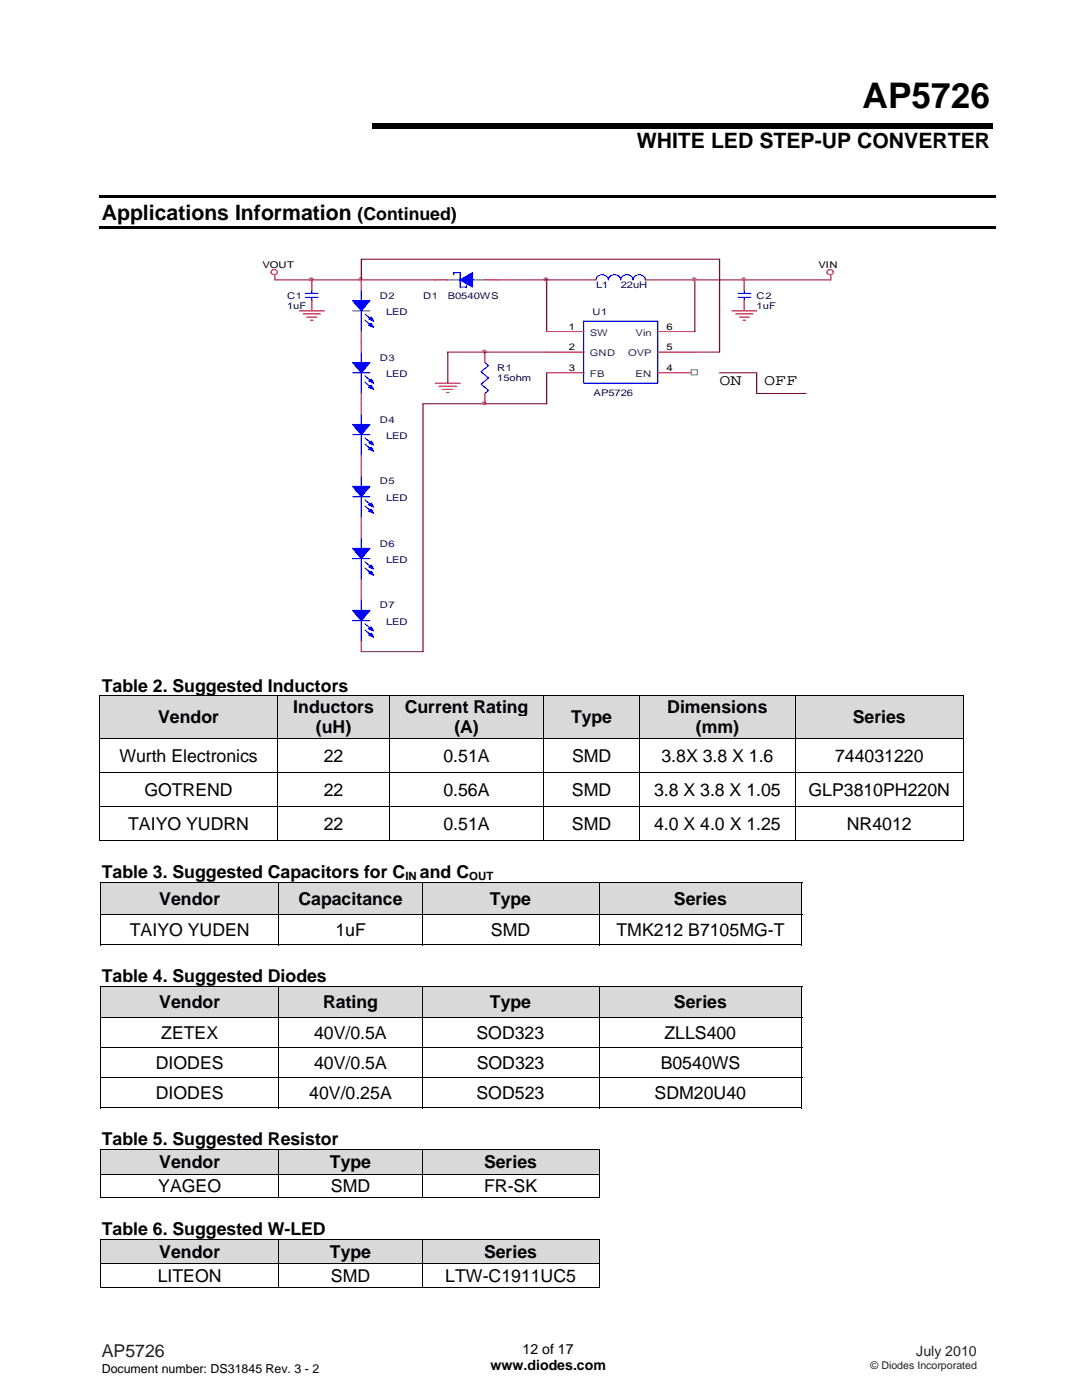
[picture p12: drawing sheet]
<svg xmlns="http://www.w3.org/2000/svg" width="216mm" height="279mm" viewBox="0 0 216 279" stroke-linecap="round" stroke-linejoin="round" font-family="sans-serif">
<path d="M19.8 39h178.8v.5h-178.8zM74.3 24.5h123.8v1.1h-123.8zM19.8 45.1h178.8v.5h-178.8z" fill="#000"/>
<path d="M54.8 55.9h7.4M72.1 51.7h71.5v18.6h-5M118.9 55.9h-9.8v10.3M128.8 55.9h9.8M148.5 55.9h17.3M96.7 70.3h-7.4v6.2M109.1 74.4v6.2h-24.7v49.4M143.6 74.4h7.4v4.1" fill="none" stroke="#800040" stroke-width=".23"/>
<g fill="none" stroke="#00f" stroke-width=".23">
<path d="M61 59.4h2.5M61 58.5h2.5M62.2 57.9v.6M62.2 59.4v.6M72.1 57.9v2.1M118.9 55.9a1.26 1.26 0 0 1 1.3-1.1 1.26 1.26 0 0 1 1.2 1.1 1.25 1.25 0 0 1 1.2-1.1 1.25 1.25 0 0 1 1.3 1.1 1.26 1.26 0 0 1 1.2-1.1 1.26 1.26 0 0 1 1.2 1.1 1.25 1.25 0 0 1 1.3-1.1 1.25 1.25 0 0 1 1.2 1.1M147.3 59.4h2.4M147.3 58.5h2.4M148.5 57.9v.6M148.5 59.4v.6M70.4 74.4h3.4M70.4 62h3.4"/>
<path d="M72.1 62v4.2M72.1 70.3v2M72.1 74.4v4.1M72.8 75l1.5 1.3M72.8 76.3l1.5 1.2M72.8 62.7l1.5 1.2M72.8 63.9l1.5 1.2M96.7 72.3l.8 .7-1.5 1.2 1.5 1.2-1.5 1.3 1.5 1.2-.8 .6M116.5 64.1h14.8v12.4h-14.8zM70.4 86.8h3.4M70.4 99.1h3.4M72.1 82.7v2"/>
<path d="M72.1 86.8v4.1M72.1 95v2.1M72.1 99.1v4.2M72.8 87.4l1.5 1.2M72.8 88.6l1.5 1.3M72.8 99.8l1.5 1.2M72.1 119.7v2.1M72.8 101l1.5 1.2M70.4 123.9h3.4M72.1 123.9v4.1M72.8 124.5l1.5 1.2M72.8 125.7l1.5 1.3"/>
</g>
<g fill="#00f" stroke="#00f" stroke-width=".23">
<path d="M70.4 84.7h3.4l-1.7 2.1z"/>
<path d="M73.6 89.7l.5-.5 .5 .9z"/>
<path d="M73.6 88.4l.5-.4 .5 .8z"/>
<path d="M70.4 72.3h3.4l-1.7 2.1z"/>
<path d="M73.6 77.3l.5-.4 .5 .8z"/>
<path d="M73.6 76.1l.5-.4 .5 .8z"/>
<path d="M70.4 97.1h3.4l-1.7 2z"/>
<path d="M73.6 102l.5-.4 .5 .8z"/>
<path d="M73.6 100.8l.5-.4 .5 .8z"/>
<path d="M70.4 60h3.4l-1.7 2z"/>
<path d="M73.6 64.9l.5-.4 .5 .8z"/>
<path d="M73.6 63.7l.5-.4 .5 .8z"/>
<path d="M70.4 121.8h3.4l-1.7 2.1z"/>
<path d="M73.6 126.7l.5-.4 .5 .9z"/>
<path d="M73.6 125.5l.5-.4 .5 .8z"/>
</g>
<g fill="none" stroke="#f00" stroke-width=".23">
<path d="M54.2 54.1a.6 .6 0 0 1 .7-.3 .6 .6 0 0 1 .3 .8 .6 .6 0 0 1-.7 .2 .6 .6 0 0 1-.3-.7zM54.8 55v.9M62.2 55.9v2M62.2 60v2M72.1 55.9v2M148.5 55.9v2M148.5 60v2M165.1 54.1a.6 .6 0 0 1 .8-.3 .6 .6 0 0 1 .3 .8 .6 .6 0 0 1-.8 .2 .6 .6 0 0 1-.3-.7zM165.8 55v.9M59.8 62h4.9M60.5 62.7h3.4M61.2 63.3h2"/>
<path d="M62 63.9h.5M72.1 66.2v4.1M72.1 78.5v4.2M96.7 70.3v2M96.7 78.5v2.1M109.1 66.2h7.4M109.1 70.3h7.4M109.1 74.4h7.4M131.3 66.2h7.3M131.3 70.3h7.3M131.3 74.4h7.3M72.1 90.9v4.1"/>
<path d="M72.1 103.3v2M72.1 117.7v2M72.1 128v2"/>
</g>
<g fill="#f0f" stroke="#f0f" stroke-width=".23">
<circle cx="96.6" cy="80.5" r=".34"/>
<circle cx="96.6" cy="70.2" r=".34"/>
<circle cx="109" cy="55.8" r=".34"/>
<circle cx="62.1" cy="55.8" r=".34"/>
</g>
<path d="M137.9 73.8h1.3v1h-1.3z" fill-rule="evenodd" fill="#fff" stroke="#808080" stroke-width=".23"/>
<path d="M62.2 55.9h24.7M72.1 51.7v4.2M99.2 55.9h9.9M148.5 55.9h-9.9v10.3M96.7 70.3h12.4M151 78.5h9.8M72.1 130h12.3" fill="none" stroke="#800040" stroke-width=".23"/>
<path d="M86.9 55.9h2.4M96.7 55.9h2.5M86.9 76.5h4.9M87.6 77.1h3.5M88.4 77.7h1.9M89.1 78.3h.5M146.1 62h4.9M146.8 62.7h3.4M147.5 63.3h2M148.3 63.9h.5M72.1 105.3v2.1M72.1 115.6v2.1" fill="none" stroke="#f00" stroke-width=".23"/>
<g fill="#f0f" stroke="#f0f" stroke-width=".23">
<circle cx="138.6" cy="55.8" r=".35"/>
<circle cx="148.4" cy="55.8" r=".35"/>
<circle cx="72" cy="55.8" r=".34"/>
</g>
<path d="M89.3 55.9h2.5M90.6 54.8v-.4h1.2v2.9h1.3v-.4M94.3 55.9h2.4M70.4 111.5h3.4M72.1 107.4v2M72.1 111.5v4.1M72.8 112.1l1.5 1.2M72.8 113.3l1.5 1.3" fill="none" stroke="#00f" stroke-width=".23"/>
<g fill="#00f" stroke="#00f" stroke-width=".23">
<path d="M70.4 109.4h3.4l-1.7 2.1z"/>
<path d="M73.6 114.4l.5-.4 .5 .8z"/>
<path d="M73.6 113.2l.5-.5 .5 .9z"/>
<path d="M91.8 55.9l2.5-1.5v2.9z"/>
</g>
<g fill="#d9d9d9">
<path d="M19.9 139h35.5v8.3h-35.5z"/>
<path d="M20.3 141.1h34.6v4.1h-34.6z"/>
<path d="M55.4 139h22.2v8.3h-22.2z"/>
<path d="M55.9 139h21.3v4h-21.3z"/>
<path d="M55.9 143h21.3v4.1h-21.3z"/>
<path d="M77.7 139h30.7v8.3h-30.7z"/>
<path d="M78.2 139h29.8v4h-29.8z"/>
<path d="M78.2 143h29.8v4.1h-29.8z"/>
<path d="M108.5 139h19v8.3h-19z"/>
<path d="M109 141.1h18.1v4.1h-18.1z"/>
<path d="M127.6 139h31v8.3h-31z"/>
<path d="M128.1 139h30.1v4h-30.1z"/>
<path d="M128.1 143h30.1v4.1h-30.1z"/>
<path d="M158.7 139h33.4v8.3h-33.4z"/>
<path d="M159.2 141.1h32.5v4.1h-32.5z"/>
</g>
<path d="M19.7 138.8h.2v.2h-.2zM192.1 138.8h.2v.2h-.2zM192.1 167.6h.2v.2h-.2z" fill="#000"/>
<g fill="none" stroke="#000" stroke-width=".2">
<path d="M19.7 138.9h172.6M19.8 139v8.3M55.4 139v8.3M77.7 139v8.3M108.5 139v8.3M127.6 139v8.3M158.7 139v8.3M192.2 139v8.3M19.7 147.4h172.6M19.7 154.1h172.6M19.8 147.4v6.7M19.8 154.2v6.6"/>
<path d="M55.4 147.4v6.7M55.4 154.2v6.6M77.7 147.4v6.7M77.7 154.2v6.6M108.5 147.4v6.7M108.5 154.2v6.6M127.6 147.4v6.7M127.6 154.2v6.6M158.7 147.4v6.7M158.7 154.2v6.6M192.2 147.4v6.7M192.2 154.2v6.6"/>
<path d="M19.7 160.9h172.6M19.7 167.7h35.7M19.8 161v6.8M55.4 161v6.8M55.5 167.7h22.1M77.7 161v6.8M77.8 167.7h30.6M108.5 161v6.8M108.6 167.7h18.9M127.6 161v6.8M127.7 167.7h30.9M158.7 161v6.8"/>
<path d="M158.8 167.7h33.3M192.2 161v6.8"/>
</g>
<g fill="#d9d9d9">
<path d="M20.1 176.1h35.5v6.4h-35.5z"/>
<path d="M20.5 177.2h34.7v4.1h-34.7z"/>
<path d="M55.7 176.1h28.5v6.4h-28.5z"/>
<path d="M56.2 177.2h27.6v4.1h-27.6z"/>
<path d="M84.2 176.1h35.2v6.4h-35.2z"/>
<path d="M84.7 177.2h34.3v4.1h-34.3z"/>
<path d="M119.5 176.1h40.4v6.4h-40.4z"/>
<path d="M120 177.2h39.5v4.1h-39.5z"/>
</g>
<path d="M19.9 175.9h.2v.2h-.2zM159.9 175.9h.2v.2h-.2zM159.9 188.5h.2v.1h-.2z" fill="#000"/>
<g fill="none" stroke="#000" stroke-width=".2">
<path d="M19.9 176h140.2M20 176.1v6.4M55.7 176.1v6.4M84.2 176.1v6.4M119.5 176.1v6.4M160 176.1v6.4M19.9 182.5h140.2M19.9 188.6h35.7M20 182.6v6M55.7 182.6v6M55.8 188.6h28.4M84.2 182.6v6"/>
<path d="M84.3 188.6h35.1M119.5 182.6v6M119.6 188.6h40.3M160 182.6v6"/>
</g>
<g fill="#d9d9d9">
<path d="M20.1 196.9h35.5v6.1h-35.5z"/>
<path d="M20.5 197.9h34.7v4.1h-34.7z"/>
<path d="M55.7 196.9h28.5v6.1h-28.5z"/>
<path d="M56.2 197.9h27.6v4.1h-27.6z"/>
<path d="M84.2 196.9h35.2v6.1h-35.2z"/>
<path d="M84.7 197.9h34.3v4.1h-34.3z"/>
<path d="M119.5 196.9h40.4v6.1h-40.4z"/>
<path d="M120 197.9h39.5v4.1h-39.5z"/>
</g>
<path d="M19.9 196.7h.2v.2h-.2zM159.9 196.7h.2v.2h-.2zM159.9 221h.2v.2h-.2z" fill="#000"/>
<g fill="none" stroke="#000" stroke-width=".2">
<path d="M19.9 196.8h140.2M20 196.9v6.1M55.7 196.9v6.1M84.2 196.9v6.1M119.5 196.9v6.1M160 196.9v6.1M19.9 203.1h140.2M19.9 209.1h140.2M19.9 215.1h140.2M20 203.2v5.8M20 209.2v5.8M20 215.2v6"/>
<path d="M55.7 203.2v5.8M55.7 209.2v5.8M55.7 215.2v6M84.2 203.2v5.8M84.2 209.2v5.8M84.2 215.2v6M119.5 203.2v5.8M119.5 209.2v5.8M119.5 215.2v6M160 203.2v5.8M160 209.2v5.8M160 215.2v6"/>
<path d="M19.9 221.1h35.7M55.8 221.1h28.4M84.3 221.1h35.1M119.6 221.1h40.3"/>
</g>
<g fill="#d9d9d9">
<path d="M20.1 229.5h35.5v4.7h-35.5z"/>
<path d="M20.5 229.8h34.7v4.1h-34.7z"/>
<path d="M55.7 229.5h28.5v4.7h-28.5z"/>
<path d="M56.2 229.8h27.6v4.1h-27.6z"/>
<path d="M84.2 229.5h35.2v4.7h-35.2z"/>
<path d="M84.7 229.8h34.3v4.1h-34.3z"/>
</g>
<path d="M19.9 229.3h.2v.1h-.2zM119.4 229.3h.2v.1h-.2zM119.4 238.9h.2v.2h-.2z" fill="#000"/>
<g fill="none" stroke="#000" stroke-width=".2">
<path d="M19.9 229.4h99.7M19.9 234.3h99.7M19.9 239h35.7M20 229.4v4.8M20 234.4v4.7M55.7 229.4v4.8M55.7 234.4v4.7M55.8 239h28.4M84.2 229.4v4.8M84.2 234.4v4.7M84.3 239h35.1M119.5 229.4v4.8"/>
<path d="M119.5 234.4v4.7"/>
</g>
<g fill="#d9d9d9">
<path d="M20.1 247.4h35.5v4.7h-35.5z"/>
<path d="M20.5 247.7h34.7v4.1h-34.7z"/>
<path d="M55.7 247.4h28.5v4.7h-28.5z"/>
<path d="M56.2 247.7h27.6v4.1h-27.6z"/>
<path d="M84.2 247.4h35.2v4.7h-35.2z"/>
<path d="M84.7 247.7h34.3v4.1h-34.3z"/>
</g>
<path d="M19.9 247.2h.2v.2h-.2zM119.4 247.2h.2v.2h-.2zM119.4 256.8h.2v.2h-.2z" fill="#000"/>
<g fill="none" stroke="#000" stroke-width=".2">
<path d="M19.9 247.3h99.7M19.9 252.2h99.7M19.9 256.9h35.7M20 247.4v4.7M20 252.3v4.7M55.7 247.4v4.7M55.7 252.3v4.7M55.8 256.9h28.4M84.2 247.4v4.7M84.2 252.3v4.7M84.3 256.9h35.1M119.5 247.4v4.7"/>
<path d="M119.5 252.3v4.7"/>
</g>
<text font-size="7" x="172.1" y="21.6">AP5726</text>
<g font-size="4.2">
<text x="127.1" y="29.5">WHITE LED STEP-UP CONVERTER</text>
<text x="20.3" y="43.8">Applications Information</text>
</g>
<g font-size="3.5">
<text x="71.4" y="43.8">(Continued)</text>
<text x="20.3" y="138">Table 2. Suggested Inductors</text>
<text x="58.5" y="142.3">Inductors</text>
<text x="80.8" y="142.3">Current Rating</text>
<text x="133.1" y="142.3">Dimensions</text>
<text x="31.5" y="144.4">Vendor</text>
<text x="63" y="146.3">(uH)</text>
<text x="90.7" y="146.3">(A)</text>
<text x="113.9" y="144.4">Type</text>
<text x="138.8" y="146.3">(mm)</text>
<text x="170.2" y="144.4">Series</text>
<text x="23.8" y="152">Wurth Electronics</text>
<text x="64.6" y="152">22</text>
<text x="88.5" y="152">0.51A</text>
<text x="114.1" y="152">SMD</text>
<text x="132" y="152">3.8X 3.8 X 1.6</text>
<text x="166.6" y="152">744031220</text>
<text x="28.8" y="158.8">GOTREND</text>
<text x="64.6" y="158.8">22</text>
<text x="88.5" y="158.8">0.56A</text>
<text x="114.1" y="158.8">SMD</text>
<text x="130.5" y="158.8">3.8 X 3.8 X 1.05</text>
<text x="161.3" y="158.8">GLP3810PH220N</text>
<text x="25.6" y="165.6">TAIYO YUDRN</text>
<text x="64.6" y="165.6">22</text>
<text x="88.5" y="165.6">0.51A</text>
<text x="114.1" y="165.6">SMD</text>
<text x="130.5" y="165.6">4.0 X 4.0 X 1.25</text>
<text x="169" y="165.6">NR4012</text>
<text x="20.3" y="175.2">Table 3. Suggested Capacitors for C</text>
<text x="83.8" y="175.2">and C</text>
<text x="31.8" y="180.5">Vendor</text>
<text x="59.5" y="180.5">Capacitance</text>
<text x="97.7" y="180.5">Type</text>
<text x="134.5" y="180.5">Series</text>
<text x="25.9" y="186.8">TAIYO YUDEN</text>
<text x="66.9" y="186.8">1uF</text>
<text x="98" y="186.8">SMD</text>
<text x="123" y="186.8">TMK212 B7105MG-T</text>
<text x="20.3" y="196">Table 4. Suggested Diodes</text>
<text x="31.8" y="201.2">Vendor</text>
<text x="64.5" y="201.2">Rating</text>
<text x="97.7" y="201.2">Type</text>
<text x="134.5" y="201.2">Series</text>
<text x="32.2" y="207.3">ZETEX</text>
<text x="62.7" y="207.3">40V/0.5A</text>
<text x="95.1" y="207.3">SOD323</text>
<text x="132.6" y="207.3">ZLLS400</text>
<text x="31.1" y="213.3">DIODES</text>
<text x="62.7" y="213.3">40V/0.5A</text>
<text x="95.1" y="213.3">SOD323</text>
<text x="131.8" y="213.3">B0540WS</text>
<text x="31.1" y="219.3">DIODES</text>
<text x="61.7" y="219.3">40V/0.25A</text>
<text x="95.1" y="219.3">SOD523</text>
<text x="130.6" y="219.3">SDM20U40</text>
<text x="20.3" y="228.5">Table 5. Suggested Resistor</text>
<text x="31.8" y="233.1">Vendor</text>
<text x="65.8" y="233.1">Type</text>
<text x="96.6" y="233.1">Series</text>
<text x="31.6" y="237.9">YAGEO</text>
<text x="66" y="237.9">SMD</text>
<text x="96.6" y="237.9">FR-SK</text>
<text x="20.3" y="246.4">Table 6. Suggested W-LED</text>
<text x="31.8" y="251">Vendor</text>
<text x="65.8" y="251">Type</text>
<text x="96.6" y="251">Series</text>
<text x="31.5" y="255.8">LITEON</text>
<text x="66" y="255.8">SMD</text>
<text x="88.9" y="255.8">LTW-C1911UC5</text>
</g>
<text font-size="3.5" fill="#231f20" x="20.3" y="270.9">AP5726</text>
<g font-size="3.1">
<text x="143.6" y="76.9">ON</text>
<text x="152.5" y="76.9">OFF</text>
</g>
<g font-size="2.8">
<text x="97.9" y="273.5">www.diodes.com</text>
<text x="104.3" y="270.2">12 of 17</text>
</g>
<text font-size="2.8" fill="#231f20" x="182.8" y="270.6">July 2010</text>
<text font-size="2.5" x="20.3" y="274">Document number: DS31845 Rev. 3 - 2</text>
<g font-size="2.3">
<text x="80.9" y="175.7">IN</text>
<text x="93.6" y="175.7">OUT</text>
</g>
<text font-size="2.1" fill="#231f20" x="173.7" y="273.2">© Diodes Incorporated</text>
<g font-size="1.9">
<text x="52.4" y="53.4">VOUT</text>
<text x="163.3" y="53.4">VIN</text>
<text x="113.5" y="65.8">1</text>
<text x="133" y="65.8">6</text>
<text x="113.5" y="69.9">2</text>
<text x="133" y="69.9">5</text>
<text x="113.5" y="74">3</text>
<text x="133" y="74">4</text>
</g>
<g font-size="1.9" fill="#000080">
<text x="57.3" y="59.6">C1</text>
<text x="75.8" y="59.6">D2</text>
<text x="84.4" y="59.6">D1</text>
<text x="89.3" y="59.6">B0540WS</text>
<text x="118.9" y="57.5">L1</text>
<text x="123.9" y="57.5">22uH</text>
<text x="151" y="59.6">C2</text>
<text x="57.3" y="61.7">1uF</text>
<text x="77" y="62.9">LED</text>
<text x="118.2" y="62.9">U1</text>
<text x="151" y="61.7">1uF</text>
<text x="75.8" y="72">D3</text>
<text x="77" y="75.3">LED</text>
<text x="99.2" y="74">R1</text>
<text x="99.2" y="76.1">15ohm</text>
<text x="118.4" y="79">AP5726</text>
<text x="75.8" y="84.3">D4</text>
<text x="77" y="87.6">LED</text>
<text x="75.8" y="96.7">D5</text>
<text x="77" y="100">LED</text>
<text x="75.8" y="109.1">D6</text>
<text x="77" y="112.4">LED</text>
<text x="75.8" y="121.4">D7</text>
<text x="77" y="124.7">LED</text>
</g>
<g font-size="1.9" fill="#004080">
<text x="117.7" y="67">SW</text>
<text x="117.7" y="71.1">GND</text>
<text x="125.3" y="71.1">OVP</text>
<text x="126.8" y="67">Vin</text>
<text x="117.7" y="75.3">FB</text>
<text x="126.8" y="75.3">EN</text>
</g>
</svg>
